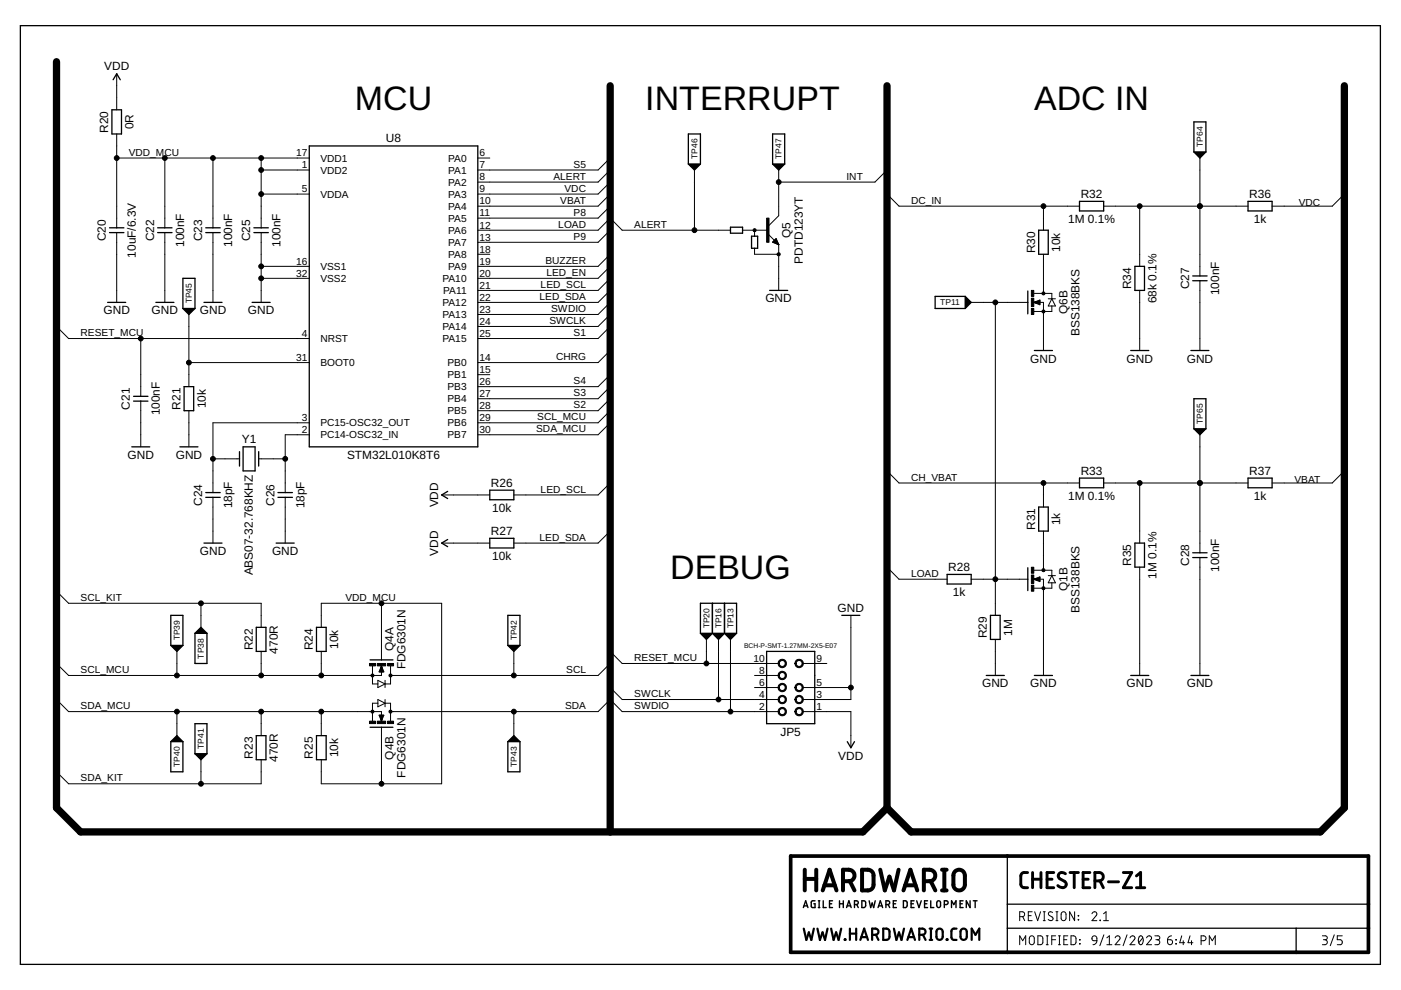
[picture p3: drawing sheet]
<svg xmlns="http://www.w3.org/2000/svg" width="297mm" height="210mm" viewBox="0 0 297 210" stroke-linecap="round" stroke-linejoin="round" font-family="sans-serif">
<g fill="none" stroke="#000" stroke-width=".21">
<path d="M24.7 15.6v7.7M24.7 28.4v19.9M24.7 33.5h40.9M34.9 33.5v14.8M45.1 33.5v14.8M55.4 33.5v14.8M55.4 36h10.2M101.3 33.5h2.5M129.4 38.6l-2.6 2.5h-25.5M129.4 33.5l-2.6 2.5h-25.5M129.4 36l-2.6 2.6h-25.5M147.2 36v12.8"/>
<path d="M165.1 36v9.7l-2.3 2.3M188.1 36l-2.6 2.6h-20.4M254.4 33.5v25M24.7 49.3v14.8M34.9 49.3v14.8M45.1 49.3v14.8M55.4 49.3v14.8M55.4 56.5h10.2M55.4 59h10.2M55.4 41.1h10.2M101.3 48.8h25.5l2.6-2.6 2.5 2.6h23M101.3 53.9h2.5"/>
<path d="M129.4 53.9l-2.6 2.6h-25.5M129.4 56.5l-2.6 2.5h-25.5M129.4 41.1l-2.6 2.6h-25.5M129.4 59l-2.6 2.6h-25.5M129.4 43.7l-2.6 2.5h-25.5M129.4 48.8l-2.6 2.6h-25.5M157.4 48.8h5.1M160 52.6v1.3h5.1M160 48.8v1.3M162.8 49.6l2.3 2.3M163.9 51.3l1.2 .6M163.9 51.2l.7-.6 .5 1.3"/>
<path d="M163.9 51.2v.1M163.9 51.2l1.2 .7M164 51.2l1.1 .7M164.1 51.1l1 .8M164.1 51l1 .9M164.3 50.9l.8 1M164.3 50.8l.8 1.1M164.4 50.8l.7 1.1M164.4 50.7l.7 1.2M164.5 50.7l.6 1.2M165.1 51.9v9.7M188.1 41.1l2.5 2.6h38.3"/>
<path d="M221.2 43.7v5.1M221.2 53.9v8.3M234 43.7h30.6M241.6 43.7v12.8M254.4 59.5v14.8M285 41.1l-2.5 2.6h-12.8M12 69.2l2.5 2.6h51.1M29.8 71.8v12.2M40 66.7v15.3M40 76.9h25.6M101.3 79.4h2.5M129.4 79.4l-2.6 2.6h-25.5"/>
<path d="M129.4 69.2l-2.6 2.6h-25.5M129.4 64.1l-2.6 2.6h-25.5M129.4 66.7l-2.6 2.5h-25.5M129.4 74.3l-2.6 2.6h-25.5M129.4 61.6l-2.6 2.5h-25.5M205.9 64.1h12M211 64.1v66.4M219.2 64.1h2v10.2M219.2 64.1l1.3-.5v1zM219.2 64.1l1.3 .1M219.2 64.1l1.3 .3M219.2 64.1l1.3 .4"/>
<path d="M219.2 62.2h3.8v1.2M220.5 64l-1.3 .1M220.5 63.9l-1.3 .2M220.5 63.7l-1.3 .4M222.2 63.4h1.6M223 64.9v1.1h-3.8M223 63.4l.8 1.5h-1.6zM241.6 61.6v12.7M29.8 85v9.7M40 87.1v7.6M45.1 97.3h5.7M54.8 97.3h5.7"/>
<path d="M65.6 89.6h-20.5v14.8M65.6 92.2h-5.1v12.2M129.4 82l-2.6 2.5h-25.5M129.4 84.5l-2.6 2.6h-25.5M129.4 87.1l-2.6 2.5h-25.5M129.4 89.6l-2.6 2.6h-25.5M188.1 99.8l2.5 2.6h38.3M254.4 92.2v25M285 99.8l-2.5 2.6h-12.8M45.1 105.5v9.6M60.5 105.5v9.6M93.6 104.9h10.2"/>
<path d="M93.6 115.1h10.2M129.4 102.4l-2.6 2.5h-17.9M129.4 112.6l-2.6 2.5h-17.9M221.2 102.4v5.1M221.2 112.6v8.3M234 102.4h30.6M241.6 102.4v12.7M254.4 118.2v25M12 125.3l2.5 2.6h40.9v5.1M37.5 138.1v5.1M42.6 127.9v5.1M55.4 138.1v5.1"/>
<path d="M68.1 133v-5.1h25.5v38.3h-25.5v-5.1M68.1 138.1v5.1M80.9 127.9v12M108.9 138.1v5.1M129.4 138.1l2.5 2.6h33.2M149.8 135.6v5.1M152.3 135.6v12.7M154.9 135.6v15.3M180.4 130.5v17.8h-10.2M188.1 120.2l2.5 2.6h10.2M205.9 122.8h12M211 135.6v7.6"/>
<path d="M219.2 122.8h2v20.4M219.2 122.8l1.3-.5v1zM219.2 122.8l1.3 .1M219.2 122.8l1.3 .3M219.2 122.8l1.3 .4M219.2 120.9h3.8v1.1M220.5 122.7l-1.3 .1M220.5 122.6l-1.3 .2M220.5 122.4l-1.3 .4M222.2 122h1.6M223 123.6v1.1h-3.8M223 122l.8 1.6h-1.6z"/>
<path d="M241.6 120.2v23M12 140.7l2.5 2.5h66.4v-2M12 148.3l2.5 2.6h66.4v2M37.5 150.9v5.1M55.4 150.9v5.1M68.1 150.9v5.1M79 141.2v3.8h1.1M80.1 149.1h-1.1v3.8M80.1 144.3l1.5 .7-1.5 .8zM80.1 148.3l1.5 .8-1.5 .8zM80.4 151.6h1l-.5 1.3zM80.5 151.6l.4 1.3"/>
<path d="M80.6 151.6l.3 1.3M80.8 151.6l.1 1.3M80.9 154.2v12M80.9 141.2l.5 1.3h-1zM80.9 141.2l.1 1.3M80.9 141.2l.2 1.3M80.9 141.2l.4 1.3M80.9 141.2l-.1 1.3M80.9 141.2l-.3 1.3M80.9 141.2l-.4 1.3M81 151.6l-.1 1.3M81.1 151.6l-.2 1.3"/>
<path d="M81.3 151.6l-.4 1.3M81.6 149.1h1.2v3.8M81.6 144.3v1.5M81.6 148.3v1.6M82.8 150.9h44l2.6-2.6 2.5 2.6h33.2M82.8 141.2v3.8h-1.2M108.9 150.9v5.1M129.4 145.8l2.5 2.5h33.2M129.4 140.7l-2.6 2.5h-44M160 145.8h5.1M160 143.2h5.1M170.2 150.9h10.2v7.6"/>
<path d="M170.2 145.8h10.2M170.2 140.7h5.1M42.6 161.1v5.1M55.4 161.1v5.1h-40.9l-2.5-2.6M216.2 194.4h.5a.52 .52 0 0 0 .5-.6 .52 .52 0 0 0-.5-.5h-.5v1.9M216.8 194.4l.5 .8M218 194.1h.6M218.4 198.6l.3-.2 .5 .2 .1 1.2a.53 .53 0 0 1-.5 .5 .53 .53 0 0 1-.6-.5zM218.8 193.3h-.8v1.9h.8M219.4 193.3l.6 1.9 .6-1.9M220 198.4h.7l.4 .4v1.1l-.4 .4h-.7zM221.2 193.3h.4"/>
<path d="M221.2 195.2h.4M221.4 193.3v1.9M221.8 198.4h.4M222 198.4v1.9M223 199.2h.8M223.2 193.5a.47 .47 0 0 0-.7-.1 .47 .47 0 0 0 0 .7l.6 .3a.47 .47 0 0 1 0 .7 .47 .47 0 0 1-.7 0l-.2-.2M223.8 198.4h-.8v1.9M223.9 193.3h.4M223.9 195.2h.4M224.1 193.3v1.9M224.4 198.4h.4M224.6 198.4v1.9"/>
<path d="M225.1 193.5l.3-.2 .5 .2 .1 1.2a.52 .52 0 0 1-.5 .5 .52 .52 0 0 1-.5-.5zM225.6 199.2h.6M226.4 198.4h-.8v1.9h.8M227.1 198.4h.7l.3 .4v1l-.3 .5h-.7zM227.8 193.3v1.9l-1-1.9v1.9M228.6 194.1l.1 .1zM228.6 194.9l.1 .2zM228.9 199.2l.1 .1zM231.5 193.7a.51 .51 0 0 1 .7-.4 .51 .51 0 0 1 .2 .8l-.9 1.1h1.1M231.6 198.6l.3-.2 .4 .1 .2 .3 .1 .7-1-.2zM232.6 199.5l-.3 .5-.6 .3M233.2 195.1l.1 .1z"/>
<path d="M234 195.2h1M234 193.7l.5-.4v1.9M234 198.2l-.8 2.3M234.7 198.8l.5-.4v1.9M236.4 198.8a.51 .51 0 0 1 .7-.4 .51 .51 0 0 1 .2 .8l-.9 1.1h1.1M239 198.2l-.9 2.3M239.6 198.8a.51 .51 0 0 1 .7-.4 .51 .51 0 0 1 .2 .8l-.9 1.1h1M241.6 198.5l.1-.1a.86 .86 0 0 1 .6 1.4 .45 .45 0 0 1-.4 .5 .45 .45 0 0 1-.5-.5v-.7zM242.3 198.8l-.9 1.1M243.1 198.8a.51 .51 0 0 1 .7-.4 .51 .51 0 0 1 .2 .8l-.9 1.1h1.1M244.9 198.4h.6a.41 .41 0 0 1 .4 .4 .41 .41 0 0 1-.4 .4h-.4M245.4 199.2a.53 .53 0 0 1 .5 .6 .53 .53 0 0 1-.5 .5h-.5"/>
<path d="M247.5 199.2h.7a.53 .53 0 0 1 .4 .6 .53 .53 0 0 1-.6 .5 .53 .53 0 0 1-.5-.5zM248.4 198.4a.83 .83 0 0 0-.9 .8M249.3 199.2l.1 .1zM250.5 198.4l-.4 1.5h1.1M250.9 199.5v.8M252.3 198.4l-.4 1.5h1M252.6 199.5v.8M254.7 199.5h.5a.52 .52 0 0 0 .5-.6 .52 .52 0 0 0-.5-.5h-.5v1.9M280.4 198.4h.6a.41 .41 0 0 1 .4 .4 .41 .41 0 0 1-.4 .4h-.4M280.9 199.2a.53 .53 0 0 1 .5 .6 .53 .53 0 0 1-.5 .5h-.5M282.9 198.2l-.9 2.3M284.6 198.4h-1.1v.8h.7a.54 .54 0 0 1 .4 .6 .54 .54 0 0 1-.4 .5h-.7"/>
<path d="M216.2 200.3v-1.9l.6 1.1 .7-1.1v1.9M221.8 200.3h.4M224.4 200.3h.4M228.9 200l.1 .2zM234.7 200.3h1M249.3 200l.1 .2zM256.4 200.3v-1.9l.6 1.1 .7-1.1v1.9"/>
</g>
<g fill="#000" stroke="#000" stroke-width=".21">
<path d="M159.7 48.6h.5v.4h-.5z" fill-rule="evenodd"/>
<path d="M164.8 53.7a.34 .34 0 0 1 .4-.1 .34 .34 0 0 1 .2 .4 .34 .34 0 0 1-.3 .2 .34 .34 0 0 1-.3-.1v-.2h.4h-.4z" fill-rule="evenodd"/>
<path d="M221 120.6h.5v.5h-.5z" fill-rule="evenodd"/>
<path d="M82.5 143h.5v.4h-.5z" fill-rule="evenodd"/>
<path d="M82.5 150.6h.5v.5h-.5z" fill-rule="evenodd"/>
<path d="M165.1 150.3a.89 .89 0 0 1 1.5 0 .89 .89 0 0 1-.4 1.4 .89 .89 0 0 1-1.2-.8h.2a.63 .63 0 0 1 1-.5 .63 .63 0 0 1 .1 1 .63 .63 0 0 1-1.1-.3v-.2h-.2z" fill-rule="evenodd"/>
<path d="M165.1 147.8a.89 .89 0 0 1 1.5 0 .89 .89 0 0 1-.5 1.3 .89 .89 0 0 1-1.1-.8h.2a.63 .63 0 0 1 1-.5 .63 .63 0 0 1 .1 1.1 .63 .63 0 0 1-1.1-.4v-.2h-.2z" fill-rule="evenodd"/>
<path d="M165.1 145.2a.89 .89 0 0 1 1.5 0 .89 .89 0 0 1-.4 1.4 .89 .89 0 0 1-1.2-.8h.2a.63 .63 0 0 1 1-.5 .63 .63 0 0 1 .1 1 .63 .63 0 0 1-1.1-.3v-.2h-.2z" fill-rule="evenodd"/>
<path d="M165.1 142.7a.89 .89 0 0 1 1.5 0 .89 .89 0 0 1-.4 1.3 .89 .89 0 0 1-1.2-.8h.2a.63 .63 0 0 1 1-.5 .63 .63 0 0 1 .1 1.1 .63 .63 0 0 1-1.1-.4v-.2h-.2z" fill-rule="evenodd"/>
<path d="M165.1 140.1a.89 .89 0 0 1 1.5 0 .89 .89 0 0 1-.4 1.4 .89 .89 0 0 1-1.2-.8h.2a.63 .63 0 0 1 1-.5 .63 .63 0 0 1 .1 1 .63 .63 0 0 1-1.1-.3v-.2h-.2z" fill-rule="evenodd"/>
<path d="M168.7 150.3a.9 .9 0 0 1 1.5 .1 .9 .9 0 0 1-.5 1.3 .9 .9 0 0 1-1.2-.8h.3a.64 .64 0 0 1 .9-.6 .64 .64 0 0 1 .2 1 .64 .64 0 0 1-1.1-.2v-.2h-.3z" fill-rule="evenodd"/>
<path d="M168.7 147.8a.89 .89 0 0 1 1.5 0 .89 .89 0 0 1-.5 1.4 .89 .89 0 0 1-1.2-.9h.3a.64 .64 0 0 1 .9-.6 .64 .64 0 0 1 .2 1.1 .64 .64 0 0 1-1.1-.3v-.2h-.3z" fill-rule="evenodd"/>
<path d="M168.7 145.2a.9 .9 0 0 1 1.5 .1 .9 .9 0 0 1-.5 1.3 .9 .9 0 0 1-1.2-.8h.3a.64 .64 0 0 1 .9-.6 .64 .64 0 0 1 .2 1 .64 .64 0 0 1-1.1-.2v-.2h-.3z" fill-rule="evenodd"/>
<path d="M168.7 140.1a.9 .9 0 0 1 1.5 .1 .9 .9 0 0 1-.5 1.3 .9 .9 0 0 1-1.2-.8h.3a.64 .64 0 0 1 .9-.6 .64 .64 0 0 1 .2 1 .64 .64 0 0 1-1.1-.2v-.2h-.3z" fill-rule="evenodd"/>
<circle cx="24.7" cy="33.5" r=".51"/>
<circle cx="34.9" cy="33.5" r=".51"/>
<circle cx="45.1" cy="33.5" r=".51"/>
<circle cx="55.4" cy="36" r=".51"/>
<circle cx="55.4" cy="33.5" r=".51"/>
<circle cx="165.1" cy="38.6" r=".51"/>
<circle cx="55.4" cy="59" r=".51"/>
<circle cx="55.4" cy="56.5" r=".51"/>
<circle cx="55.4" cy="41.1" r=".51"/>
<circle cx="147.2" cy="48.8" r=".51"/>
<circle cx="221.2" cy="43.7" r=".51"/>
<circle cx="241.6" cy="43.7" r=".51"/>
<circle cx="254.4" cy="43.7" r=".51"/>
<circle cx="29.8" cy="71.8" r=".51"/>
<circle cx="40" cy="76.9" r=".51"/>
<circle cx="211" cy="64.1" r=".51"/>
<circle cx="221.2" cy="62.2" r=".33"/>
<circle cx="221.2" cy="66" r=".33"/>
<circle cx="45.1" cy="97.3" r=".51"/>
<circle cx="60.5" cy="97.3" r=".51"/>
<circle cx="221.2" cy="102.4" r=".51"/>
<circle cx="241.6" cy="102.4" r=".51"/>
<circle cx="254.4" cy="102.4" r=".51"/>
<circle cx="42.6" cy="127.9" r=".51"/>
<circle cx="80.9" cy="127.9" r=".51"/>
<circle cx="211" cy="122.8" r=".51"/>
<circle cx="221.2" cy="124.7" r=".33"/>
<circle cx="37.5" cy="150.9" r=".51"/>
<circle cx="37.5" cy="143.2" r=".51"/>
<circle cx="55.4" cy="143.2" r=".51"/>
<circle cx="55.4" cy="150.9" r=".51"/>
<circle cx="68.1" cy="143.2" r=".51"/>
<circle cx="68.1" cy="150.9" r=".51"/>
<circle cx="79" cy="143.2" r=".33"/>
<circle cx="79" cy="150.9" r=".33"/>
<circle cx="108.9" cy="150.9" r=".51"/>
<circle cx="108.9" cy="143.2" r=".51"/>
<circle cx="149.8" cy="140.7" r=".51"/>
<circle cx="152.3" cy="148.3" r=".51"/>
<circle cx="154.9" cy="150.9" r=".51"/>
<circle cx="180.4" cy="145.8" r=".51"/>
<circle cx="42.6" cy="166.2" r=".51"/>
<circle cx="80.9" cy="166.2" r=".51"/>
</g>
<path d="M12 13.1v158.2l5.1 5.1h165.8l5.2-5.1M129.4 18.2v158.2M188.1 18.2v153.1M285 18.2v153.1l-5.1 5.1h-86.7l-5.1-5.1" fill="none" stroke="#000" stroke-width="1.5"/>
<path d="M167.6 181.5h122.5v20.4h-122.5z" fill="none" stroke="#000" stroke-width=".78"/>
<g fill="none" stroke="#000" stroke-width=".28">
<path d="M4.3 5.4h288.4v199.1h-288.4zM24 16.9l.7-1.3 .8 1.3M23.7 23.3h2.1v5.1h-2.1zM65.6 30.9h35.7v63.8h-35.7zM145.9 34.8v-6.4h2.6v6.4M145.9 34.8l1.3 1.2 1.3-1.2M145.9 34.8h2.6M146.2 34.9h2.1M146.3 35h1.8M146.5 35.2h1.5M146.6 35.3h1.3M146.7 35.4h1"/>
<path d="M146.9 35.5h.7M147 35.7h.5M147.1 35.8h.3M163.8 34.8v-6.4h2.6v6.4M163.8 34.8h2.6M163.8 34.8l1.3 1.2 1.3-1.2M164.1 34.9h2M164.2 35h1.8M164.3 35.2h1.6M164.4 35.3h1.3M164.6 35.4h1M164.7 35.5h.8"/>
<path d="M164.8 35.7h.6M165 35.8h.2M253.1 32.2l1.3 1.3 1.3-1.3M253.1 32.2v-6.4h2.6v6.4M253.1 32.2h2.6M253.4 32.3h2M253.5 32.5h1.8M253.6 32.6h1.6M253.8 32.7h1.2M253.9 32.9h1M254 33h.8M254.1 33.1h.6"/>
<path d="M254.3 33.3h.2M23.2 49.3h3.1M23.2 48.3h3.1M33.4 49.3h3.1M33.4 48.3h3.1M43.6 49.3h3.1M43.6 48.3h3.1M53.8 49.3h3.1M53.8 48.3h3.1M154.9 48.2h2.5v1.2h-2.5zM159.3 50.1h1.3v2.5h-1.3zM220.2 48.8h2v5.1h-2z"/>
<path d="M228.9 42.7h5.1v2h-5.1zM240.6 56.5h2.1v5.1h-2.1zM252.9 59.5h3M252.9 58.5h3M264.6 42.7h5.1v2h-5.1zM22.8 64.1h3.8M33 64.1h3.9M38.8 65.4v-6.4h2.5v6.4M38.8 65.4l1.2 1.3 1.3-1.3M38.8 65.4h2.5M39 65.5h2.1M39.2 65.7h1.7"/>
<path d="M39.3 65.8h1.5M39.4 65.9h1.3M39.5 66h1.1M39.7 66.2h.7M39.8 66.3h.5M39.9 66.4h.3M43.2 64.1h3.9M53.4 64.1h3.9M163.2 61.6h3.8M204.6 62.8h-6.3v2.6h6.3M204.6 62.8l1.3 1.3-1.3 1.3M204.6 62.8v2.6"/>
<path d="M204.8 63.1v2M204.9 63.2v1.8M205 63.4v1.5M205.1 63.5v1.2M205.3 63.6v1M205.4 63.7v.8M205.5 63.9v.5M205.7 64v.2M217.9 61.7v4.8M219.3 74.3h3.8M239.7 74.3h3.9M252.5 74.3h3.8"/>
<path d="M27.9 94.7h3.8M28.3 85h3.1M28.3 84h3.1M38.1 94.7h3.9M39 82h2.1v5.1h-2.1zM50.8 95.8v3M51.5 94.7h2.6v5.1h-2.6zM54.8 95.8v3M253.1 90.9v-6.4h2.6v6.4M253.1 90.9l1.3 1.3 1.3-1.3M253.1 90.9h2.6M253.4 91h2"/>
<path d="M253.5 91.2h1.8M253.6 91.3h1.6M253.8 91.4h1.2M253.9 91.5h1M254 91.7h.8M254.1 91.8h.6M254.3 91.9h.2M43.2 115.1h3.9M43.6 105.5h3.1M43.6 104.4h3.1M58.5 115.1h3.9M58.9 105.5h3.1"/>
<path d="M58.9 104.4h3.1M94.9 104.2l-1.3 .7 1.3 .8M94.9 114.4l-1.3 .7 1.3 .8M103.8 103.9h5.1v2.1h-5.1zM103.8 114.1h5.1v2.1h-5.1zM220.2 107.5h2v5.1h-2zM228.9 101.4h5.1v2h-5.1zM240.6 115.1h2.1v5.1h-2.1zM252.9 118.2h3M252.9 117.2h3M264.6 101.4h5.1v2h-5.1zM36.2 136.8v-6.3h2.6v6.3"/>
<path d="M36.2 136.8l1.3 1.3 1.3-1.3M36.2 136.8h2.6M36.5 137h2M36.6 137.1h1.8M36.7 137.2h1.6M36.9 137.4h1.2M37 137.5h1M37.1 137.6h.8M37.3 137.7h.5M37.4 137.9h.2M41.3 134.3h2.6M41.3 134.3l1.3-1.3 1.3 1.3"/>
<path d="M41.3 134.3v6.4h2.6v-6.4M41.6 134.2h2M41.7 134h1.8M41.8 133.9h1.6M42 133.8h1.2M42.1 133.6h1M42.2 133.5h.8M42.4 133.4h.5M42.5 133.3h.2M54.3 133h2.1v5.1h-2.1zM67.1 133h2.1v5.1h-2.1zM78.5 139.9h4.8"/>
<path d="M107.7 136.8v-6.3h2.5v6.3M107.7 136.8h2.5M107.7 136.8l1.2 1.3 1.3-1.3M107.9 137h2.1M108.1 137.1h1.7M108.2 137.2h1.5M108.3 137.4h1.3M108.4 137.5h1.1M108.6 137.6h.7M108.7 137.7h.5M108.8 137.9h.3M148.5 134.3v-6.4h7.7v6.4"/>
<path d="M148.5 134.3h7.7M148.5 134.3l1.3 1.3 1.2-1.3M148.8 134.4h2M148.9 134.5h1.8M149 134.7h1.5M149.1 134.8h1.3M149.3 134.9h1M149.4 135.1h.8M149.5 135.2h.5M149.6 135.3h.3M151 134.3l1.3 1.3 1.3-1.3M151 127.9v6.4"/>
<path d="M151.3 134.4h2.1M151.4 134.5h1.8M151.6 134.7h1.5M151.7 134.8h1.3M151.8 134.9h1M152 135.1h.7M152.1 135.2h.5M152.2 135.3h.3M153.6 134.3l1.3 1.3 1.3-1.3M153.6 127.9v6.4M153.9 134.4h2M154 134.5h1.8"/>
<path d="M154.1 134.7h1.5M154.2 134.8h1.3M154.4 134.9h1M154.5 135.1h.8M154.6 135.2h.5M154.7 135.3h.3M162.5 138.1h10.2v15.3h-10.2zM178.5 130.5h3.8M200.8 121.8h5.1v2h-5.1zM210 130.5h2v5.1h-2zM217.9 120.4v4.8M36.2 157.2v6.4h2.6v-6.4"/>
<path d="M36.2 157.2l1.3-1.2 1.3 1.2M36.2 157.2h2.6M36.5 157.1h2M36.6 157h1.8M36.7 156.9h1.6M36.9 156.7h1.2M37 156.6h1M37.1 156.5h.8M37.3 156.4h.5M37.4 156.2h.2M41.3 159.8v-6.4h2.6v6.4M41.3 159.8l1.3 1.3 1.3-1.3"/>
<path d="M41.3 159.8h2.6M41.6 159.9h2M54.3 156h2.1v5.1h-2.1zM67.1 156h2.1v5.1h-2.1zM78.5 154.2h4.8M107.7 157.2v6.4h2.5v-6.4M107.7 157.2h2.5M107.7 157.2l1.2-1.2 1.3 1.2M107.9 157.1h2.1M108.1 157h1.7M108.2 156.9h1.5M108.3 156.7h1.3"/>
<path d="M108.4 156.6h1.1M108.6 156.5h.7M108.7 156.4h.5M108.8 156.2h.3M179.6 157.2l.8 1.3 .8-1.3M209.1 143.2h3.8M219.3 143.2h3.8M239.7 143.2h3.9M252.5 143.2h3.8M41.7 160.1h1.8M41.8 160.2h1.6M42 160.3h1.2"/>
<path d="M42.1 160.4h1M42.2 160.6h.8M42.4 160.7h.5M42.5 160.8h.2M213.6 181.5v20.4M213.6 191.7h76.5M213.6 196.8h76.5M274.8 196.8v5.1"/>
</g>
<g fill="none" stroke="#000" stroke-width=".85">
<path d="M170.6 184.4v4.4M170.6 186.4h2.5M173.1 184.4v4.4M174.4 188.8l1.5-4.4 1.5 4.4M174.8 187.7h2.2M178.7 186.8a2.21 2.21 0 0 0 2.1-.3 1.22 1.22 0 0 0 .3-1.3 1.22 1.22 0 0 0-1.1-.8h-1.3v4.4M180.2 186.8l1 2M182.8 184.4a2.23 2.23 0 0 1 2 .3l.3 .4 .1 .5v2.3l-.4 .6a2.4 2.4 0 0 1-2 .3zM186.6 184.4l1 4.4 1-2.9 .9 2.9 1-4.4M191.6 188.8l1.4-4.4 1.5 4.4M191.9 187.7h2.2M195.9 186.8a2.19 2.19 0 0 0 2-.3 1.22 1.22 0 0 0 .3-1.3 1.22 1.22 0 0 0-1.1-.8h-1.2v4.4"/>
<path d="M197.3 186.8l1 2M199.7 184.4h1M199.7 188.8h1M200.2 184.4v4.4M202.4 184.8a1.23 1.23 0 0 1 1.4-.3 1.23 1.23 0 0 1 .8 1.1v2a1.22 1.22 0 0 1-1.2 1.2 1.22 1.22 0 0 1-1.3-1.2l.1-2.3z"/>
</g>
<g fill="none" stroke="#000" stroke-width=".3">
<path d="M170.3 192.4l.5-1.4 .5 1.4M170.5 192.1h.7M172.8 191h-.6l-.2 .2v.9l.2 .3h.6v-.8h-.2M173.5 192.4h.3M173.5 191h.3M173.7 191v1.4M174.5 191v1.4h.7M175.9 191.6h.4M176.5 191h-.6v1.4h.6M178 191.6h.8M178 191v1.4M178.8 191v1.4"/>
<path d="M179.5 192.4l.5-1.4 .5 1.4M179.6 192.1h.7M181.2 191.8h.4a.4 .4 0 0 0 .4-.4 .4 .4 0 0 0-.4-.4h-.4v1.4M181.7 191.8l.3 .6M182.7 191h.6l.2 .2v1l-.2 .2h-.6zM184.3 191l.3 1.4 .3-.9 .3 .9 .4-1.4M186.2 192.4l.4-1.4 .5 1.4M186.3 192.1h.7M187.8 191.8h.4a.4 .4 0 0 0 .4-.4 .4 .4 0 0 0-.4-.4h-.4v1.4M188.3 191.8l.3 .6M189.4 191.6h.5M190.1 191h-.7v1.4h.7"/>
<path d="M191.5 191h.6l.2 .2v.8l-.2 .4h-.6zM193.2 191.6h.5M193.8 191h-.6v1.4h.6M194.4 191l.4 1.4 .5-1.4M196 191.6h.5M196.7 191h-.7v1.4h.7M197.3 191v1.4h.7M198.7 191.1h.6l.1 .9a.4 .4 0 0 1-.4 .4 .4 .4 0 0 1-.4-.4zM200.2 191.8h.4a.4 .4 0 0 0 .4-.4 .4 .4 0 0 0-.4-.4h-.4v1.4M201.7 192.4v-1.4l.5 .8 .5-.8v1.4M203.6 191.6h.4M204.2 191h-.6v1.4h.6"/>
<path d="M205.7 191v1.4l-.8-1.4v1.4M206.4 191h.8M206.8 191v1.4"/>
</g>
<g fill="none" stroke="#000" stroke-width=".47">
<path d="M170.4 196.9l.6 2.4 .5-1.6 .5 1.6 .6-2.4M173.3 196.9l.5 2.4 .6-1.6 .5 1.6 .6-2.4M176.2 196.9l.5 2.4 .6-1.6 .5 1.6 .6-2.4M179.1 199.2l.1 .1zM180.2 196.9v2.4M180.2 198h1.3M181.5 196.9v2.4M182.4 199.3l.8-2.4 .8 2.4M182.6 198.7h1.2M184.9 198.2h.7a.66 .66 0 0 0 .6-.7 .66 .66 0 0 0-.6-.6h-.7v2.4M185.7 198.2l.5 1.1M187.3 196.9h.8l.4 .2 .1 .4-.1 1.5a1.18 1.18 0 0 1-1.2 .3z"/>
<path d="M189.5 196.9l.6 2.4 .5-1.6 .5 1.6 .6-2.4M192.4 199.3l.8-2.4 .8 2.4M192.6 198.7h1.2M194.9 198.2h.7a.66 .66 0 0 0 .6-.7 .66 .66 0 0 0-.6-.6h-.7v2.4M195.7 198.2l.5 1.1M197.1 199.3h.5M197.1 196.9h.5M197.4 196.9v2.4M198.7 197.1a.67 .67 0 0 1 .7-.2 .67 .67 0 0 1 .5 .6v1.1a.67 .67 0 0 1-.7 .7 .67 .67 0 0 1-.7-.7zM200.7 199.2l.2 .1zM202.8 196.9h-.7l-.4 .5 .1 1.7 .3 .2h.7M203.8 197.1a.67 .67 0 0 1 .7-.2 .67 .67 0 0 1 .5 .6v1.1a.67 .67 0 0 1-.7 .7 .67 .67 0 0 1-.7-.7z"/>
<path d="M206 199.3v-2.4l.8 1.3 .8-1.3v2.4"/>
</g>
<g fill="none" stroke="#000" stroke-width=".61">
<path d="M217.9 185h-1l-.3 .3-.2 .4v1.8l.2 .4 .3 .3h1M218.9 185v3.2M218.9 186.4h1.8M220.7 185v3.2M222 186.4h1.1M223.4 185h-1.4v3.2h1.4M225.9 185.3a.82 .82 0 0 0-1.2-.2 .82 .82 0 0 0-.1 1.1l1.1 .7a.77 .77 0 0 1 .2 1.1 .77 .77 0 0 1-1.1 .1l-.5-.3M226.9 185h1.7M227.8 185v3.2M229.6 186.4h1.1M231.1 185h-1.5v3.2h1.5M232.1 186.8a1.65 1.65 0 0 0 1.6-.3 .88 .88 0 0 0 .2-1 .88 .88 0 0 0-.9-.5h-.9v3.2"/>
<path d="M233.2 186.8l.7 1.4M235 187h2.2M238.2 185h1.7l-1.7 3.2h1.7M240.9 188.2h1.8M240.9 185.7l.9-.7v3.2"/>
</g>
<g fill="#000" stroke="#000" stroke-width=".21">
<path d="M162.5 46.2h.5v5.2h-.5zM218.7 61.6h.5v1.2h-.5zM218.7 65.4h.5v1.3h-.5zM218.7 63.2h.5v1.8h-.5zM218.7 120.3h.5v1.2h-.5zM218.7 124.1h.5v1.2h-.5zM218.7 121.9h.5v1.8h-.5zM78.3 140.7h1.3v.5h-1.3zM78.3 152.9h1.3v.5h-1.3zM80 140.7h1.8v.5h-1.8zM80 152.9h1.8v.5h-1.8zM82.2 140.7h1.2v.5h-1.2z"/>
<path d="M82.2 152.9h1.2v.5h-1.2z"/>
</g>
<g font-size="7.2">
<text x="75.2" y="23.3">MCU</text>
<text x="136.8" y="23.3">INTERRUPT</text>
<text x="219.2" y="23.3">ADC IN</text>
<text x="142.1" y="122.8">DEBUG</text>
</g>
<g font-size="2.5">
<text x="22.1" y="14.9">VDD</text>
<text x="23" y="28.2" transform="rotate(-90 23 28.2)">R20</text>
<text x="28.3" y="27.5" transform="rotate(-90 28.3 27.5)">0R</text>
<text x="81.8" y="30.2">U8</text>
<text x="229.1" y="41.9">R32</text>
<text x="264.9" y="41.9">R36</text>
<text x="226.5" y="47.3">1M 0.1%</text>
<text x="265.8" y="47.3">1k</text>
<text x="22.4" y="51.1" transform="rotate(-90 22.4 51.1)">C20</text>
<text x="32.7" y="51.1" transform="rotate(-90 32.7 51.1)">C22</text>
<text x="39" y="52.4" transform="rotate(-90 39 52.4)">100nF</text>
<text x="42.9" y="51.1" transform="rotate(-90 42.9 51.1)">C23</text>
<text x="49.2" y="52.4" transform="rotate(-90 49.2 52.4)">100nF</text>
<text x="53.1" y="51.1" transform="rotate(-90 53.1 51.1)">C25</text>
<text x="59.4" y="52.4" transform="rotate(-90 59.4 52.4)">100nF</text>
<text x="167.6" y="50.5" transform="rotate(-90 167.6 50.5)">Q5</text>
<text x="219.4" y="53.7" transform="rotate(-90 219.4 53.7)">R30</text>
<text x="224.8" y="53.4" transform="rotate(-90 224.8 53.4)">10k</text>
<text x="28.8" y="54.6" transform="rotate(-90 28.8 54.6)">10uF/6.3V</text>
<text x="170.2" y="55.9" transform="rotate(-90 170.2 55.9)">PDTD123YT</text>
<text x="162.3" y="64.1">GND</text>
<text x="239.9" y="61.3" transform="rotate(-90 239.9 61.3)">R34</text>
<text x="245.2" y="64.3" transform="rotate(-90 245.2 64.3)">68k 0.1%</text>
<text x="252.1" y="61.3" transform="rotate(-90 252.1 61.3)">C27</text>
<text x="258.5" y="62.6" transform="rotate(-90 258.5 62.6)">100nF</text>
<text x="21.9" y="66.7">GND</text>
<text x="32.2" y="66.7">GND</text>
<text x="42.4" y="66.7">GND</text>
<text x="52.6" y="66.7">GND</text>
<text x="226.3" y="66.6" transform="rotate(-90 226.3 66.6)">Q6B</text>
<text x="228.9" y="71.2" transform="rotate(-90 228.9 71.2)">BSS138BKS</text>
<text x="218.4" y="76.9">GND</text>
<text x="238.8" y="76.9">GND</text>
<text x="251.6" y="76.9">GND</text>
<text x="27.5" y="86.8" transform="rotate(-90 27.5 86.8)">C21</text>
<text x="33.9" y="88.1" transform="rotate(-90 33.9 88.1)">100nF</text>
<text x="38.3" y="86.8" transform="rotate(-90 38.3 86.8)">R21</text>
<text x="43.6" y="86.6" transform="rotate(-90 43.6 86.6)">10k</text>
<text x="51.3" y="94">Y1</text>
<text x="27.1" y="97.3">GND</text>
<text x="37.3" y="97.3">GND</text>
<text x="73.6" y="97.3">STM32L010K8T6</text>
<text x="229.1" y="100.6">R33</text>
<text x="264.9" y="100.6">R37</text>
<text x="42.9" y="107.3" transform="rotate(-90 42.9 107.3)">C24</text>
<text x="49.2" y="107.8" transform="rotate(-90 49.2 107.8)">18pF</text>
<text x="58.2" y="107.3" transform="rotate(-90 58.2 107.3)">C26</text>
<text x="64.5" y="107.8" transform="rotate(-90 64.5 107.8)">18pF</text>
<text x="92.9" y="107.6" transform="rotate(-90 92.9 107.6)">VDD</text>
<text x="104.1" y="103.2">R26</text>
<text x="226.5" y="106">1M 0.1%</text>
<text x="265.8" y="106">1k</text>
<text x="104.1" y="113.4">R27</text>
<text x="104.4" y="108.5">10k</text>
<text x="219.4" y="112.4" transform="rotate(-90 219.4 112.4)">R31</text>
<text x="224.8" y="111.4" transform="rotate(-90 224.8 111.4)">1k</text>
<text x="42.4" y="117.6">GND</text>
<text x="57.7" y="117.6">GND</text>
<text x="92.9" y="117.8" transform="rotate(-90 92.9 117.8)">VDD</text>
<text x="104.4" y="118.7">10k</text>
<text x="53.6" y="122" transform="rotate(-90 53.6 122)">ABS07-32.768KHZ</text>
<text x="201.1" y="121">R28</text>
<text x="226.3" y="125.3" transform="rotate(-90 226.3 125.3)">Q1B</text>
<text x="239.9" y="120" transform="rotate(-90 239.9 120)">R35</text>
<text x="245.2" y="122.7" transform="rotate(-90 245.2 122.7)">1M 0.1%</text>
<text x="252.1" y="120" transform="rotate(-90 252.1 120)">C28</text>
<text x="258.5" y="121.3" transform="rotate(-90 258.5 121.3)">100nF</text>
<text x="177.6" y="129.7">GND</text>
<text x="202" y="126.4">1k</text>
<text x="228.9" y="129.9" transform="rotate(-90 228.9 129.9)">BSS138BKS</text>
<text x="53.6" y="137.9" transform="rotate(-90 53.6 137.9)">R22</text>
<text x="66.3" y="137.9" transform="rotate(-90 66.3 137.9)">R24</text>
<text x="71.7" y="137.6" transform="rotate(-90 71.7 137.6)">10k</text>
<text x="209.2" y="135.3" transform="rotate(-90 209.2 135.3)">R29</text>
<text x="214.6" y="134.8" transform="rotate(-90 214.6 134.8)">1M</text>
<text x="58.9" y="138.6" transform="rotate(-90 58.9 138.6)">470R</text>
<text x="83.4" y="138.1" transform="rotate(-90 83.4 138.1)">Q4A</text>
<text x="86" y="141.9" transform="rotate(-90 86 141.9)">FDG6301N</text>
<text x="208.2" y="145.8">GND</text>
<text x="218.4" y="145.8">GND</text>
<text x="238.8" y="145.8">GND</text>
<text x="251.6" y="145.8">GND</text>
<text x="165.5" y="156">JP5</text>
<text x="53.6" y="160.8" transform="rotate(-90 53.6 160.8)">R23</text>
<text x="58.9" y="161.5" transform="rotate(-90 58.9 161.5)">470R</text>
<text x="66.3" y="160.8" transform="rotate(-90 66.3 160.8)">R25</text>
<text x="71.7" y="160.6" transform="rotate(-90 71.7 160.6)">10k</text>
<text x="83.4" y="161" transform="rotate(-90 83.4 161)">Q4B</text>
<text x="177.7" y="161.1">VDD</text>
<text x="86" y="164.9" transform="rotate(-90 86 164.9)">FDG6301N</text>
</g>
<g font-size="2.2">
<text x="27.3" y="33">VDD_MCU</text>
<text x="62.8" y="33.1">17</text>
<text x="64" y="35.7">1</text>
<text x="67.9" y="34.3">VDD1</text>
<text x="95" y="34.3">PA0</text>
<text x="101.7" y="33.1">6</text>
<text x="101.7" y="35.7">7</text>
<text x="121.6" y="35.5">S5</text>
<text x="64" y="40.8">5</text>
<text x="67.9" y="41.9">VDDA</text>
<text x="67.9" y="36.8">VDD2</text>
<text x="95" y="36.8">PA1</text>
<text x="95" y="39.4">PA2</text>
<text x="95" y="41.9">PA3</text>
<text x="101.7" y="38.2">8</text>
<text x="101.7" y="40.8">9</text>
<text x="117.3" y="38.1">ALERT</text>
<text x="119.7" y="40.6">VDC</text>
<text x="179.5" y="38.1">INT</text>
<text x="95" y="44.5">PA4</text>
<text x="95" y="47">PA5</text>
<text x="101.7" y="43.3">10</text>
<text x="101.7" y="45.9">11</text>
<text x="118.8" y="43.2">VBAT</text>
<text x="121.6" y="45.7">P8</text>
<text x="193.2" y="43.2">DC_IN</text>
<text x="275.3" y="43.7">VDC</text>
<text x="95" y="49.6">PA6</text>
<text x="95" y="52.1">PA7</text>
<text x="101.7" y="48.5">12</text>
<text x="101.7" y="51">13</text>
<text x="101.7" y="53.6">18</text>
<text x="118.4" y="48.3">LOAD</text>
<text x="121.6" y="50.9">P9</text>
<text x="134.5" y="48.3">ALERT</text>
<text x="62.8" y="56.1">16</text>
<text x="62.8" y="58.7">32</text>
<text x="67.9" y="57.2">VSS1</text>
<text x="67.9" y="59.8">VSS2</text>
<text x="93.8" y="59.8">PA10</text>
<text x="95" y="54.7">PA8</text>
<text x="95" y="57.2">PA9</text>
<text x="101.7" y="56.1">19</text>
<text x="101.7" y="58.7">20</text>
<text x="115.6" y="56">BUZZER</text>
<text x="115.8" y="58.5">LED_EN</text>
<text x="93.8" y="64.9">PA12</text>
<text x="94" y="62.3">PA11</text>
<text x="101.7" y="61.2">21</text>
<text x="101.7" y="63.8">22</text>
<text x="114.4" y="63.6">LED_SDA</text>
<text x="114.6" y="61.1">LED_SCL</text>
<text x="17.1" y="71.3">RESET_MCU</text>
<text x="64" y="71.4">4</text>
<text x="93.8" y="67.4">PA13</text>
<text x="93.8" y="70">PA14</text>
<text x="101.7" y="66.3">23</text>
<text x="101.7" y="68.9">24</text>
<text x="101.7" y="71.4">25</text>
<text x="116.5" y="68.7">SWCLK</text>
<text x="116.9" y="66.2">SWDIO</text>
<text x="121.6" y="71.3">S1</text>
<text x="62.8" y="76.5">31</text>
<text x="67.9" y="72.5">NRST</text>
<text x="67.9" y="77.6">BOOT0</text>
<text x="93.8" y="72.5">PA15</text>
<text x="94.9" y="77.6">PB0</text>
<text x="101.7" y="76.5">14</text>
<text x="117.9" y="76.4">CHRG</text>
<text x="94.9" y="80.2">PB1</text>
<text x="94.9" y="82.7">PB3</text>
<text x="101.7" y="79.1">15</text>
<text x="101.7" y="81.6">26</text>
<text x="121.6" y="81.5">S4</text>
<text x="64" y="89.3">3</text>
<text x="94.9" y="85.3">PB4</text>
<text x="94.9" y="87.8">PB5</text>
<text x="101.7" y="84.2">27</text>
<text x="101.7" y="86.7">28</text>
<text x="101.7" y="89.3">29</text>
<text x="113.9" y="89.1">SCL_MCU</text>
<text x="121.6" y="84">S3</text>
<text x="121.6" y="86.6">S2</text>
<text x="64" y="91.8">2</text>
<text x="67.9" y="93">PC14-OSC32_IN</text>
<text x="67.9" y="90.4">PC15-OSC32_OUT</text>
<text x="94.9" y="90.4">PB6</text>
<text x="94.9" y="92.9">PB7</text>
<text x="101.7" y="91.8">30</text>
<text x="113.7" y="91.7">SDA_MCU</text>
<text x="193.2" y="101.9">CH_VBAT</text>
<text x="114.6" y="104.4">LED_SCL</text>
<text x="274.5" y="102.4">VBAT</text>
<text x="114.4" y="114.6">LED_SDA</text>
<text x="193.2" y="122.3">LOAD</text>
<text x="17.1" y="127.4">SCL_KIT</text>
<text x="73.2" y="127.4">VDD_MCU</text>
<text x="17.1" y="142.7">SCL_MCU</text>
<text x="120" y="142.7">SCL</text>
<text x="134.5" y="140.2">RESET_MCU</text>
<text x="159.8" y="140.3">10</text>
<text x="161" y="142.9">8</text>
<text x="173.1" y="140.3">9</text>
<text x="134.5" y="147.8">SWCLK</text>
<text x="161" y="148">4</text>
<text x="161" y="145.4">6</text>
<text x="173.1" y="148">3</text>
<text x="173.1" y="145.4">5</text>
<text x="17.1" y="150.4">SDA_MCU</text>
<text x="119.8" y="150.4">SDA</text>
<text x="134.5" y="150.4">SWDIO</text>
<text x="161" y="150.5">2</text>
<text x="173.1" y="150.5">1</text>
<text x="17.1" y="165.7">SDA_KIT</text>
</g>
<g font-size="1.8">
<text x="147.9" y="33.7" transform="rotate(-90 147.9 33.7)">TP46</text>
<text x="165.7" y="33.7" transform="rotate(-90 165.7 33.7)">TP47</text>
<text x="255" y="31.2" transform="rotate(-90 255 31.2)">TP64</text>
<text x="40.7" y="64.3" transform="rotate(-90 40.7 64.3)">TP45</text>
<text x="199.4" y="64.8">TP11</text>
<text x="255" y="89.9" transform="rotate(-90 255 89.9)">TP65</text>
<text x="38.1" y="135.8" transform="rotate(-90 38.1 135.8)">TP39</text>
<text x="109.6" y="135.8" transform="rotate(-90 109.6 135.8)">TP42</text>
<text x="150.4" y="133.2" transform="rotate(-90 150.4 133.2)">TP20</text>
<text x="153" y="133.2" transform="rotate(-90 153 133.2)">TP16</text>
<text x="155.5" y="133.2" transform="rotate(-90 155.5 133.2)">TP13</text>
<text x="43.2" y="139.6" transform="rotate(-90 43.2 139.6)">TP38</text>
<text x="43.2" y="158.8" transform="rotate(-90 43.2 158.8)">TP41</text>
<text x="38.1" y="162.6" transform="rotate(-90 38.1 162.6)">TP40</text>
<text x="109.6" y="162.6" transform="rotate(-90 109.6 162.6)">TP43</text>
</g>
<text font-size="1.4" x="157.8" y="137.4">BCH-P-SMT-1.27MM-2X5-E07</text>
</svg>
